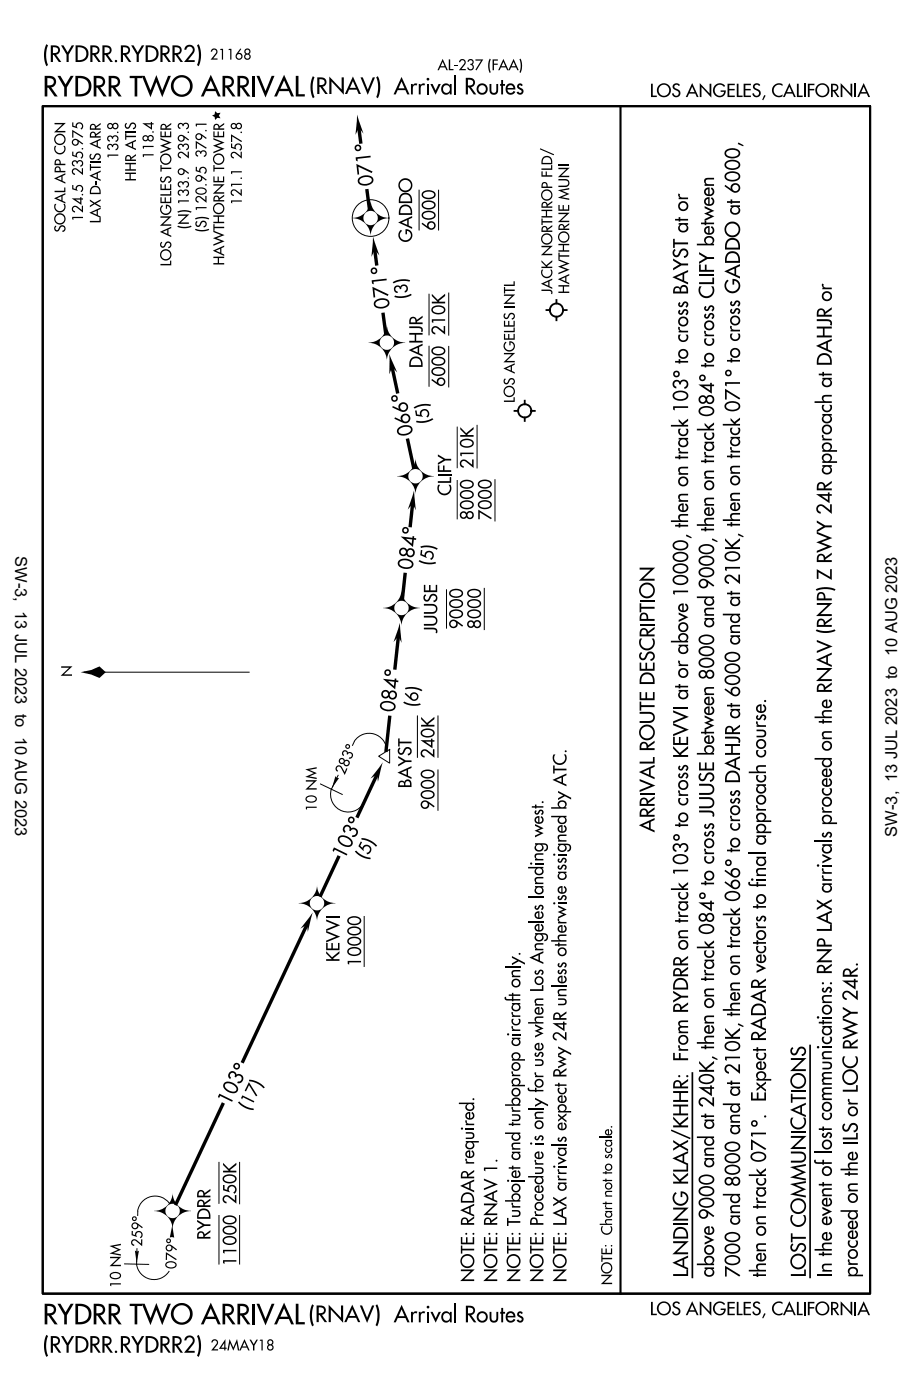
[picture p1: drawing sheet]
<svg xmlns="http://www.w3.org/2000/svg" width="137mm" height="210mm" viewBox="0 0 137 210" stroke-linecap="round" stroke-linejoin="round" font-family="sans-serif">
<g fill="#000">
<path d="M50.2 116.2l.2 .2 .3 .1-1 1.5zM20.2 187.2l.3 .1 .3-.1-.3 1.9zM25.8 183.4l.3 1.8h-.4h-.3z"/>
<path d="M6.9 6.6l.3 .2a3.9 3.9 0 0 0 0 2.9l-.3 .2a3.9 3.9 0 0 1 0-3.3z" fill-rule="evenodd"/>
<path d="M8.2 18.4h1.7l-1.3 1.2h1.2v.2h-1.7l1.2-1.2h-1.1z" fill-rule="evenodd"/>
<path d="M10.8 18.3h.2v.5l.3 .1a.58 .58 0 0 1 .9-.5 .58 .58 0 0 1 0 1l-.2-.2a.4 .4 0 0 0 .2-.6 .4 .4 0 0 0-.6 0 .4 .4 0 0 0 0 .6l-.8-.2z" fill-rule="evenodd"/>
<path d="M13.6 18.6l-.1 .3-.1 .5h1.7v-.2h-.7l.7-.6v-.2l-.7 .5a.46 .46 0 0 0-.8-.3zM13.7 18.8a.33 .33 0 0 1 .4 0 .33 .33 0 0 1 .1 .4h-.6z" fill-rule="evenodd"/>
<path d="M16.2 18.5a.46 .46 0 0 0 0 .7 .46 .46 0 0 0 .7-.1 .47 .47 0 0 0 .7 .1 .47 .47 0 0 0 0-.7 .47 .47 0 0 0-.7 .1l-.3-.2zM16.2 18.9a.3 .3 0 0 1 .6 0 .3 .3 0 0 1-.6 0zM17 18.9a.31 .31 0 0 1 .6 0 .31 .31 0 0 1-.6 0z" fill-rule="evenodd"/>
<path d="M18.8 18.5l.1-.1 .1 .1a.27 .27 0 0 0-.2 .4 .27 .27 0 0 0 .4 .2 .27 .27 0 0 0 .2-.4 .52 .52 0 0 1 .9-.2 .52 .52 0 0 1-.4 .9v-.2a.32 .32 0 0 0 .3-.4 .32 .32 0 0 0-.3-.3 .32 .32 0 0 0-.3 .3 .46 .46 0 0 1-.7 .4 .46 .46 0 0 1-.1-.7z" fill-rule="evenodd"/>
<path d="M21.3 18.4l1.5 1v-.8h.2v-.2h-.2v-.1h-.2v.1zM21.9 18.6h.7v.5z" fill-rule="evenodd"/>
<path d="M24.2 18.6l-.2 .3v.5h1.6v-.2h-.7l.7-.6v-.2l-.7 .5a.46 .46 0 0 0-.7-.3zM24.3 18.8a.33 .33 0 0 1 .4 0 .33 .33 0 0 1 .1 .4h-.6z" fill-rule="evenodd"/>
<path d="M26.7 18.5l.5-.1a.3 .3 0 0 0 .5 0 .5 .5 0 0 1 .6 .4 .5 .5 0 0 1-.4 .6v-.2a.32 .32 0 0 0 .2-.4 .32 .32 0 0 0-.3-.3 .32 .32 0 0 0-.3 .4h-.2a.28 .28 0 0 0-.2-.3 .28 .28 0 0 0-.3 .2 .28 .28 0 0 0 .2 .3v.2a.48 .48 0 0 1-.3-.8z" fill-rule="evenodd"/>
<path d="M29.3 18.5h1.6v.2h-1.4v.3l-.2-.1z" fill-rule="evenodd"/>
<path d="M29.5 6.8l.2-.2a3.9 3.9 0 0 1 0 3.3l-.2-.2a3.9 3.9 0 0 0 0-2.9z" fill-rule="evenodd"/>
<path d="M32.2 16.6l.3 .3h.5l-.2 .4 .2 .4-.5-.1-.3 .4-.1-.5-.4-.2 .4-.2z" fill-rule="evenodd"/>
<path d="M31.6 11.2l-1.5 3.2h.4l.3-.8h1.5l.3 .8h.4zM31.6 12l.5 1.3h-1.1z" fill-rule="evenodd"/>
<path d="M32.1 18.6l-.2 .3v.5h1.7v-.2h-.7l.7-.6v-.2l-.8 .5a.46 .46 0 0 0-.7-.3zM32.2 18.8a.33 .33 0 0 1 .4 0 .33 .33 0 0 1 .1 .4h-.6z" fill-rule="evenodd"/>
<path d="M34.6 18.5a.47 .47 0 0 0 .1 .7 .47 .47 0 0 0 .7-.1 .47 .47 0 0 0 .7 .1 .47 .47 0 0 0 0-.7 .47 .47 0 0 0-.7 .1l-.4-.2zM34.7 18.9a.3 .3 0 0 1 .6 0 .3 .3 0 0 1-.6 0zM35.4 18.9a.35 .35 0 0 1 .7 0 .35 .35 0 0 1-.7 0z" fill-rule="evenodd"/>
<path d="M42.5 11.2l-1.5 3.2h.4l.4-.8h1.4l.4 .8h.4zM42.5 12l.6 1.3h-1.1z" fill-rule="evenodd"/>
<path d="M49.3 11.5l1.8 1.9v-1.8h.4v2.6l-1.9-2v1.9h-.3z" fill-rule="evenodd"/>
<path d="M52.8 11.5l-1.2 2.6h.4l.2-.7h1.2l.3 .7h.3zM52.8 12.1l.5 1.1h-.9z" fill-rule="evenodd"/>
<path d="M53.4 17.2l1 2.8-.5-.6h-.3l-.4 .8z" fill-rule="evenodd"/>
<path d="M56.3 11.6l.3-.2a3.9 3.9 0 0 1 0 3.3l-.3-.2a3.9 3.9 0 0 0 0-2.9z" fill-rule="evenodd"/>
<path d="M66.3 8.8l-.8 1.7h.2l.2-.4h.7l.2 .4h.2zM66.3 9.3l.2 .6h-.5z" fill-rule="evenodd"/>
<path d="M67.2 8.9h.2v1.4h.5v.2h-.7z" fill-rule="evenodd"/>
<path d="M68 9.7h.5v.2h-.5z" fill-rule="evenodd"/>
<path d="M68.9 9a.51 .51 0 0 1 .7 0 .51 .51 0 0 1 0 .7l-.5 .6h.6v.2h-1l.7-.9a.33 .33 0 0 0 0-.5 .33 .33 0 0 0-.5 .2h-.2z" fill-rule="evenodd"/>
<path d="M70.1 8.9a.46 .46 0 0 1 .7 .1 .46 .46 0 0 1-.1 .6 .5 .5 0 0 1 0 .9 .5 .5 0 0 1-.8-.4h.2a.32 .32 0 0 0 .4 .3 .32 .32 0 0 0 .3-.4 .32 .32 0 0 0-.4-.3v-.1a.28 .28 0 0 0 .3-.3 .28 .28 0 0 0-.2-.3 .28 .28 0 0 0-.3 .2h-.2z" fill-rule="evenodd"/>
<path d="M71.2 8.9h1.1l-1 1.6-.1-.1 .8-1.3h-.8z" fill-rule="evenodd"/>
<path d="M73.3 8.8l.2 .1a2.54 2.54 0 0 0 0 1.9l-.2 .1a2.6 2.6 0 0 1 0-2.1z" fill-rule="evenodd"/>
<path d="M73.7 8.9h.8v.2h-.6v.4h.6v.2h-.6v.8h-.2z" fill-rule="evenodd"/>
<path d="M75.3 8.8l-.7 1.7h.2l.2-.4h.7l.2 .4h.2zM75.3 9.3l.3 .6h-.5z" fill-rule="evenodd"/>
<path d="M76.9 8.8l-.8 1.7h.2l.2-.4h.7l.2 .4h.2zM76.9 9.3l.3 .6h-.6z" fill-rule="evenodd"/>
<path d="M77.7 8.9l.2-.1a2.57 2.57 0 0 1 0 2.1l-.2-.1a2.54 2.54 0 0 0 0-1.9z" fill-rule="evenodd"/>
<path d="M103.6 12.4l-1 2.1h.3l.2-.5h1l.2 .5h.3zM103.6 13l.4 .8h-.8z" fill-rule="evenodd"/>
<path d="M104.7 12.4l1.5 1.6v-1.5h.3v2.1l-1.5-1.6v1.5h-.3z" fill-rule="evenodd"/>
<path d="M118.1 12.4l-.9 2.1h.3l.2-.5h.9l.2 .5h.3zM118.1 13l.4 .8h-.7z" fill-rule="evenodd"/>
<path d="M125.8 12.4l1.5 1.6v-1.5h.3v2.1l-1.5-1.6v1.5h-.3z" fill-rule="evenodd"/>
<path d="M129.3 12.4l-1 2.1h.3l.2-.5h.9l.3 .5h.2zM129.3 13l.3 .8h-.7z" fill-rule="evenodd"/>
<path d="M8.1 29.7l1.7 .8v-.3l-.4-.1v-.8l.4-.2v-.2zM8.5 29.7l.7-.3v.6z" fill-rule="evenodd"/>
<path d="M8.1 26.7l1.7 .8v-.2l-.4-.2v-.8l.4-.2v-.2zM8.5 26.7l.7-.3v.6z" fill-rule="evenodd"/>
<path d="M10.7 29.7l1.5 1v-.8h.2v-.2h-.2v-.2h-.2v.2zM11.3 29.9h.7v.4z" fill-rule="evenodd"/>
<path d="M13.4 31.8l1.7 .8v-.2l-.5-.2v-.7l.5-.2v-.2zM13.8 31.8l.7-.2v.5z" fill-rule="evenodd"/>
<path d="M13.4 26.3l1.7 .8v-.2l-.5-.2v-.8l.5-.2v-.2zM13.8 26.3l.7-.3v.6z" fill-rule="evenodd"/>
<path d="M13.4 21.5l1.7 .8v-.2l-.5-.2v-.8l.5-.1v-.3zM13.8 21.5l.7-.3v.6z" fill-rule="evenodd"/>
<path d="M18.6 21.7l1.7 .8v-.2l-.4-.2v-.8l.4-.2v-.2zM19.1 21.7l.6-.3v.6z" fill-rule="evenodd"/>
<path d="M23.9 34.7l1.7 .8v-.2l-.4-.2v-.8l.4-.2v-.2zM24.4 34.7l.6-.3v.6z" fill-rule="evenodd"/>
<path d="M24 32.4h1.7l-1.3 1.2h1.2v.2h-1.7l1.3-1.2h-1.2z" fill-rule="evenodd"/>
<path d="M26.7 33.8a2.55 2.55 0 0 0 1.9 0l.1 .1a2.57 2.57 0 0 1-2.2 0z" fill-rule="evenodd"/>
<path d="M26.5 31.7a2.57 2.57 0 0 1 2.2 0l-.1 .1a2.59 2.59 0 0 0-1.9 0z" fill-rule="evenodd"/>
<path d="M26.7 32.1h1.6l-1.2 1.2h1.2v.2h-1.7l1.2-1.2h-1.1z" fill-rule="evenodd"/>
<path d="M29.3 34.2a2.54 2.54 0 0 0 1.9 0l.1 .2a2.57 2.57 0 0 1-2.1 0z" fill-rule="evenodd"/>
<path d="M29.2 32.7a2.57 2.57 0 0 1 2.1 0l-.1 .2a2.54 2.54 0 0 0-1.9 0z" fill-rule="evenodd"/>
<path d="M31.9 37.5l1.7 .8v-.2l-.5-.2v-.7l.5-.2v-.3zM32.3 37.5l.7-.3v.6z" fill-rule="evenodd"/>
<path d="M31.9 27.6h1.7l-1.3 1.2h1.3v.2h-1.7l1.2-1.2h-1.2z" fill-rule="evenodd"/>
<path d="M52.7 32.6a2.73 2.73 0 0 0 2.8-2.7 3.3 3.3 0 0 0 .7 2 1.11 1.11 0 0 0-1.5 0 1.11 1.11 0 0 0 0 1.5 3.2 3.2 0 0 0-2-.8z" fill-rule="evenodd"/>
<path d="M55.8 35.4l1 2.9-.5-.6h-.3l-.4 .7z" fill-rule="evenodd"/>
<path d="M54.7 33.4a1.15 1.15 0 0 0 1.5 0 1.15 1.15 0 0 0 .1-1.6 3.1 3.1 0 0 0 1.9 .9 2.73 2.73 0 0 0-2.7 2.7 2.72 2.72 0 0 0-.8-2z" fill-rule="evenodd"/>
<path d="M59.6 33.3l2.1 1v-.3l-.5-.2v-1l.5-.2v-.3zM60.1 33.3l.8-.4v.8z" fill-rule="evenodd"/>
<path d="M80.9 22.2l2 .9v.1l-2.1-.9z" fill-rule="evenodd"/>
<path d="M81 36.8h1.7l-1.3 1.2h1.3v.2h-1.7l1.2-1.2h-1.2z" fill-rule="evenodd"/>
<path d="M83.6 31.8h1.7l-1.3 1.2h1.2v.2h-1.7l1.3-1.2h-1.2z" fill-rule="evenodd"/>
<path d="M83.6 25.1h1.7l-1.3 1.2h1.2v.2h-1.7l1.3-1.2h-1.2z" fill-rule="evenodd"/>
<path d="M83.5 28.5l1.7-.4v.3l-1.1 .1 1.1 .5-1.1 .5 1.1 .2v.2l-1.7-.3 1.3-.6z" fill-rule="evenodd"/>
<path d="M101.6 29l.2 .1a.36 .36 0 0 0 .1 .4 .36 .36 0 0 0 .4 .1h.7v.2h-1.4v-.2h.2l-.3-.3z" fill-rule="evenodd"/>
<path d="M104.3 36.5v.2h2.6v-.2h-.3a.68 .68 0 0 0 .2-1 .68 .68 0 0 0-.9-.1 .62 .62 0 0 0-.5 .5 .62 .62 0 0 0 .3 .6zM105.7 36a.5 .5 0 0 1 1 0 .5 .5 0 0 1-1 0z" fill-rule="evenodd"/>
<path d="M110.5 21.3l.8 .4-.1 .2-.8-.3z" fill-rule="evenodd"/>
<path d="M55.2 51.3a2.73 2.73 0 0 0 2.7-2.8 2.87 2.87 0 0 0 .8 2 1.11 1.11 0 0 0-1.5 0 1.11 1.11 0 0 0 0 1.6h-.1a2.91 2.91 0 0 0-1.9-.8z" fill-rule="evenodd"/>
<path d="M58.7 50.5a3.3 3.3 0 0 0 2 .8 2.7 2.7 0 0 0-2.8 2.7 3.4 3.4 0 0 0-.8-1.9 1.11 1.11 0 0 0 1.6-.1 1.11 1.11 0 0 0 0-1.5z" fill-rule="evenodd"/>
<path d="M58.3 53l1.2 2.7-.6-.5-.3 .1-.3 .7z" fill-rule="evenodd"/>
<path d="M61.2 52.4l2.1 1v-.3l-.6-.2v-1l.6-.2v-.3zM61.7 52.4l.8-.4v.8z" fill-rule="evenodd"/>
<path d="M75.4 42.6h1.5v-.5h.1v.7h-1.6z" fill-rule="evenodd"/>
<path d="M75.3 55.2l1.7 .7v-.2l-.4-.2v-.7l.4-.2v-.2zM75.8 55.2l.6-.3v.5z" fill-rule="evenodd"/>
<path d="M75.4 52.8h1.7l-1.3 1.2h1.2v.2h-1.7l1.3-1.2h-1.2z" fill-rule="evenodd"/>
<path d="M75.4 44.1h1.7l-1.3 1.2h1.2v.2h-1.7l1.3-1.2h-1.2z" fill-rule="evenodd"/>
<path d="M81 42.5l1.7 .8v-.3l-.5-.2v-.7l.5-.2v-.2zM81.4 42.5l.7-.3v.6z" fill-rule="evenodd"/>
<path d="M83.5 41.8l1.7 .8v-.2l-.4-.2v-.8l.4-.2v-.2zM83.9 41.8l.7-.3v.6z" fill-rule="evenodd"/>
<path d="M100.6 41.5l2.4 1.1v-.3l-.6-.3v-1l.6-.3v-.3zM101.2 41.5l1-.4v.8z" fill-rule="evenodd"/>
<path d="M108.4 40.6l2.4 1.1v-.3l-.6-.3v-1l.6-.3v-.3zM109 40.6l.9-.4v.8z" fill-rule="evenodd"/>
<path d="M123.1 42.4l.2 .2a.36 .36 0 0 0 .1 .4 .36 .36 0 0 0 .4 0h.7v.3h-1.4v-.3h.2l-.3-.2z" fill-rule="evenodd"/>
<path d="M122.1 51.8l2.4 1.1v-.3l-.6-.3v-1l.6-.3v-.3zM122.8 51.8l.9-.4v.8z" fill-rule="evenodd"/>
<path d="M59.4 71.3a2.73 2.73 0 0 0 2.8-2.8 2.91 2.91 0 0 0 .8 2 1.11 1.11 0 0 0-1.6 0 1.11 1.11 0 0 0 0 1.6 2.94 2.94 0 0 0-2-.8z" fill-rule="evenodd"/>
<path d="M61.4 72a1.12 1.12 0 0 0 1.6 0 1.12 1.12 0 0 0 0-1.5 3.2 3.2 0 0 0 1.9 .8 2.71 2.71 0 0 0-2.7 2.7 3.4 3.4 0 0 0-.8-2z" fill-rule="evenodd"/>
<path d="M62 73.4l.2 3-.3-.7-.3-.1-.6 .7z" fill-rule="evenodd"/>
<path d="M100.4 77.9h1.3a.52 .52 0 0 1-.2-.7 .52 .52 0 0 1 .6-.3h.9v.3h-.8a.38 .38 0 0 0-.4 .4 .38 .38 0 0 0 .5 .3h.7v.2h-2.6z" fill-rule="evenodd"/>
<path d="M100.4 63.6h1.7l-.5-.5v-.4l.5 .6 .9-.6v.3l-.7 .5 .1 .1h.6v.2h-2.6z" fill-rule="evenodd"/>
<path d="M104.3 78.5h1.3a.52 .52 0 0 1-.2-.7 .52 .52 0 0 1 .6-.3h.9v.3h-.9a.38 .38 0 0 0-.4 .4 .38 .38 0 0 0 .6 .3h.7v.2h-2.6z" fill-rule="evenodd"/>
<path d="M104.3 64.2h1.7l-.5-.6v-.3l.5 .6 .9-.7v.4l-.7 .5 .1 .1h.6v.2h-2.6z" fill-rule="evenodd"/>
<path d="M108.2 63.4h1.7l-.6-.5v-.3l.6 .6 .9-.7v.4l-.7 .5h.1h.6v.3h-2.6z" fill-rule="evenodd"/>
<path d="M108.2 77.7h1.3a.52 .52 0 0 1-.2-.6 .52 .52 0 0 1 .6-.3h.9v.2h-.9a.38 .38 0 0 0-.4 .5 .38 .38 0 0 0 .6 .2h.7v.3h-2.6z" fill-rule="evenodd"/>
<path d="M121.9 60.1h1.3a.52 .52 0 0 1-.2-.7 .52 .52 0 0 1 .6-.3h.9v.3h-.8a.38 .38 0 0 0-.4 .4 .38 .38 0 0 0 .5 .3h.7v.2h-2.6z" fill-rule="evenodd"/>
<path d="M57.3 91a2.73 2.73 0 0 0 2.8-2.7 2.89 2.89 0 0 0 .8 1.9 1.14 1.14 0 0 0-1.8 .5l-.1 .5 .3 .7a2.91 2.91 0 0 0-2-.9z" fill-rule="evenodd"/>
<path d="M60.9 90.2a3.2 3.2 0 0 0 1.9 .8 2.7 2.7 0 0 0-2.7 2.7 3.4 3.4 0 0 0-.8-1.9 1.11 1.11 0 0 0 1.6-.1 1.11 1.11 0 0 0 0-1.5z" fill-rule="evenodd"/>
<path d="M59.8 93.2l.3 3-.3-.7h-.4l-.5 .6z" fill-rule="evenodd"/>
<path d="M62.8 83.8a3.1 3.1 0 0 0 2.4 .3l.1 .2a3.2 3.2 0 0 1-2.7-.3z" fill-rule="evenodd"/>
<path d="M95.7 85h2.4l-1.8 1.6h1.7v.3h-2.4l1.8-1.6h-1.7z" fill-rule="evenodd"/>
<path d="M100.4 95.9v.3h2.6v-.3h-.2a.68 .68 0 0 0 .1-.9 .68 .68 0 0 0-.9-.2 .62 .62 0 0 0-.5 .5 .62 .62 0 0 0 .3 .6zM101.8 95.5a.5 .5 0 0 1 1 0 .5 .5 0 0 1-1 0z" fill-rule="evenodd"/>
<path d="M104.3 89.3v.2h1.4a.68 .68 0 0 0-.2 1 .68 .68 0 0 0 .9 .1 .62 .62 0 0 0 .5-.5 .62 .62 0 0 0-.3-.6h.3v-.2zM105.7 90a.5 .5 0 0 1 1 0 .5 .5 0 0 1-1 0z" fill-rule="evenodd"/>
<path d="M108.2 91.9v.2h1.4a.68 .68 0 0 0-.2 .9 .68 .68 0 0 0 .9 .2 .62 .62 0 0 0 .5-.5 .62 .62 0 0 0-.3-.6h.3v-.2zM109.6 92.5a.5 .5 0 0 1 1 0 .5 .5 0 0 1-1 0z" fill-rule="evenodd"/>
<path d="M122.3 94.2a3.5 3.5 0 0 0 2.6 0l.2 .2a3.5 3.5 0 0 1-3 0z" fill-rule="evenodd"/>
<path d="M122.1 88.2a3.5 3.5 0 0 1 3 0l-.2 .2a3.5 3.5 0 0 0-2.6 0z" fill-rule="evenodd"/>
<path d="M9.2 99.7h1.6l-1.2 1.2h1.2v.2h-1.7l1.2-1.2h-1.1z" fill-rule="evenodd"/>
<path d="M12.1 100.6l1.6-.3 1.2-.6 .9 .9-.9 .9-1.2-.5z" fill-rule="evenodd"/>
<path d="M45.8 116.8h1.7l-1.3 1.2h1.2v.2h-1.7l1.3-1.2h-1.2z" fill-rule="evenodd"/>
<path d="M45.7 115.2l1.7-.4v.2l-1.1 .2 1.1 .5-1.1 .5 1.1 .2v.2l-1.7-.3 1.3-.6z" fill-rule="evenodd"/>
<path d="M57.3 114.1l-.7 2.9-.1-.7-.3-.2-.8 .4z" fill-rule="evenodd"/>
<path d="M60.5 105a3.2 3.2 0 0 0 2.4 .3l.1 .2a3.2 3.2 0 0 1-2.7-.3z" fill-rule="evenodd"/>
<path d="M59.5 115.6l2.1 1v-.3l-.5-.2v-.9l.5-.3v-.2zM60 115.6l.9-.3v.7z" fill-rule="evenodd"/>
<path d="M62.9 110.8l1.8 1.2v-1h.3v-.2h-.3v-.2h-.2v.2zM63.7 111h.8v.6z" fill-rule="evenodd"/>
<path d="M95.6 115.6l2.4 1v-.3l-.6-.2v-1.1l.6-.2v-.3zM96.2 115.6l.9-.4v.8z" fill-rule="evenodd"/>
<path d="M104.3 112.7v.2h2.6v-.2h-.3a.69 .69 0 0 0 .2-.9 .69 .69 0 0 0-.9-.2 .62 .62 0 0 0-.5 .5 .62 .62 0 0 0 .3 .6zM105.7 112.2a.5 .5 0 0 1 1 0 .5 .5 0 0 1-1 0z" fill-rule="evenodd"/>
<path d="M108.4 114.3l2.4 1v-.3l-.6-.2v-1.1l.6-.2v-.3zM109 114.3l.9-.4v.8z" fill-rule="evenodd"/>
<path d="M112.1 115.5h1.3a.52 .52 0 0 1-.2-.7 .52 .52 0 0 1 .6-.3h.8v.3h-.8a.38 .38 0 0 0-.4 .4 .38 .38 0 0 0 .6 .3h.6v.2h-2.5z" fill-rule="evenodd"/>
<path d="M121.9 107.2h1.3a.52 .52 0 0 1-.2-.6 .52 .52 0 0 1 .6-.3h.9v.2h-.8a.38 .38 0 0 0-.4 .5 .38 .38 0 0 0 .5 .2h.7v.3h-2.6z" fill-rule="evenodd"/>
<path d="M121.9 113.5v.2h1.4a.68 .68 0 0 0-.2 .9 .68 .68 0 0 0 1 .2 .62 .62 0 0 0 .4-.5 .62 .62 0 0 0-.2-.6h.2v-.2zM123.3 114.1a.5 .5 0 0 1 1 0 .5 .5 0 0 1-1 0z" fill-rule="evenodd"/>
<path d="M44.7 135.2a2.73 2.73 0 0 0 2.7-2.8 2.87 2.87 0 0 0 .9 2 1.11 1.11 0 0 0-1.5-.1 1.11 1.11 0 0 0-.2 1.5v.2a2.91 2.91 0 0 0-1.9-.8z" fill-rule="evenodd"/>
<path d="M48.3 134.4a3.2 3.2 0 0 0 1.9 .8 2.7 2.7 0 0 0-2.8 2.7 3.4 3.4 0 0 0-.7-2 1.11 1.11 0 0 0 1.5 0 1.11 1.11 0 0 0 .1-1.5z" fill-rule="evenodd"/>
<path d="M46.8 136.6l-.7 2.9-.1-.8-.3-.1-.7 .4z" fill-rule="evenodd"/>
<path d="M79 129.8v.2h1.3a.6 .6 0 0 0-.2 .8 .6 .6 0 0 0 .8 .2 .55 .55 0 0 0 .5-.5 .55 .55 0 0 0-.3-.5h.2v-.2zM80.3 130.4a.44 .44 0 0 1 .8 0 .44 .44 0 0 1-.8 0z" fill-rule="evenodd"/>
<path d="M82.5 122.1v.2h1.2a.6 .6 0 0 0-.1 .9 .6 .6 0 0 0 .8 .1 .55 .55 0 0 0 .4-.4 .55 .55 0 0 0-.2-.6h.2v-.2zM83.7 122.7a.45 .45 0 0 1 .9 0 .45 .45 0 0 1-.9 0z" fill-rule="evenodd"/>
<path d="M82.5 120.8v.2h2.3v-.2h-.2a.61 .61 0 0 0 .1-.8 .61 .61 0 0 0-.8-.2 .55 .55 0 0 0-.4 .5 .55 .55 0 0 0 .2 .5zM83.7 120.4a.45 .45 0 0 1 .9 0 .45 .45 0 0 1-.9 0z" fill-rule="evenodd"/>
<path d="M95.6 123.5l2.4 1.1v-.3l-.6-.3v-1l.6-.3v-.3zM96.2 123.5l.9-.4v.8z" fill-rule="evenodd"/>
<path d="M100.4 133h1.7l-.5-.6v-.3l.5 .6 .9-.7v.4l-.7 .5 .1 .1h.6v.2h-2.6z" fill-rule="evenodd"/>
<path d="M108.2 136.8h1.7l-.5-.6v-.3l.5 .6 .9-.7v.4l-.7 .5 .1 .1h.6v.2h-2.6z" fill-rule="evenodd"/>
<path d="M112.1 132h.2v.2l.2 .2h.7v-.4h.3v.4h1.1v.2h-1.1v.1h-.3v-.1h-.7a.41 .41 0 0 1-.4-.1 .41 .41 0 0 1 0-.5z" fill-rule="evenodd"/>
<path d="M75.6 149.2h.2a.22 .22 0 0 0 0 .3 .22 .22 0 0 0 .3 0h.5v-.3h.2v.3h1.1v.3h-1.1v.1h-.2v-.1h-.6a.36 .36 0 0 1-.4-.2 .36 .36 0 0 1 0-.4z" fill-rule="evenodd"/>
<path d="M79 153h1.2a.46 .46 0 0 1-.2-.6 .46 .46 0 0 1 .6-.3h.7v.3h-.7a.34 .34 0 0 0-.4 .4 .34 .34 0 0 0 .5 .2h.6v.2h-2.3z" fill-rule="evenodd"/>
<path d="M82.5 140.7h1.2a.46 .46 0 0 1-.2-.6 .46 .46 0 0 1 .5-.2h.8v.2h-.8a.34 .34 0 0 0-.3 .4 .34 .34 0 0 0 .5 .2h.6v.2h-2.3z" fill-rule="evenodd"/>
<path d="M104.3 156h1.3a.52 .52 0 0 1-.2-.7 .52 .52 0 0 1 .6-.3h.9v.3h-.9a.38 .38 0 0 0-.4 .4 .38 .38 0 0 0 .6 .3h.7v.2h-2.6z" fill-rule="evenodd"/>
<path d="M104.3 141.7h1.7l-.5-.5v-.4l.5 .6 .9-.7v.4l-.7 .5 .1 .1h.6v.2h-2.6z" fill-rule="evenodd"/>
<path d="M108.2 151h1.3a.52 .52 0 0 1-.2-.6 .52 .52 0 0 1 .6-.3h.9v.2h-.9a.38 .38 0 0 0-.4 .5 .38 .38 0 0 0 .6 .2h.7v.3h-2.6z" fill-rule="evenodd"/>
<path d="M118.5 156.8l.1-.1 .2 .3a.36 .36 0 0 0-.2 .6 .36 .36 0 0 0 .6-.2 .73 .73 0 0 1 .7-.8 .73 .73 0 0 1 .7 .7 .73 .73 0 0 1-.6 .8v-.3a.44 .44 0 0 0 .4-.4 .44 .44 0 0 0-.4-.5 .44 .44 0 0 0-.5 .4 .64 .64 0 0 1-.9 .6 .64 .64 0 0 1-.1-1.1z" fill-rule="evenodd"/>
<path d="M68.7 165v.3h1.2a.6 .6 0 0 0-.1 .8 .6 .6 0 0 0 .8 .2 .55 .55 0 0 0 .4-.5 .55 .55 0 0 0-.2-.5h.2v-.3zM69.9 165.7a.45 .45 0 0 1 .9 0 .45 .45 0 0 1-.9 0z" fill-rule="evenodd"/>
<path d="M72.3 179.1l2.1 .9v-.3l-.5-.2v-.9l.5-.2v-.3zM72.9 179.1l.8-.4v.7z" fill-rule="evenodd"/>
<path d="M75.6 179.6v.3h2.3v-.3h-.2a.61 .61 0 0 0 .1-.8 .61 .61 0 0 0-.8-.2 .55 .55 0 0 0-.4 .5 .55 .55 0 0 0 .2 .5zM76.8 179.2a.45 .45 0 0 1 .9 0 .45 .45 0 0 1-.9 0z" fill-rule="evenodd"/>
<path d="M75.6 169.5v.2h1.2a.6 .6 0 0 0-.1 .9 .6 .6 0 0 0 .8 .1 .55 .55 0 0 0 .4-.4 .55 .55 0 0 0-.2-.6h.2v-.2zM76.8 170.1a.45 .45 0 0 1 .9 0 .45 .45 0 0 1-.9 0z" fill-rule="evenodd"/>
<path d="M75.6 165.3v.2h2.3v-.2h-.2a.61 .61 0 0 0 .1-.8 .61 .61 0 0 0-.8-.2 .55 .55 0 0 0-.4 .4 .55 .55 0 0 0 .2 .6zM76.8 164.9a.45 .45 0 0 1 .9 0 .45 .45 0 0 1-.9 0z" fill-rule="evenodd"/>
<path d="M79 162.8h.2v.2l.2 .1h.7v-.3h.2v.3h1v.3h-1v.1h-.2v-.1h-.6a.38 .38 0 0 1-.4-.2 .38 .38 0 0 1-.1-.4z" fill-rule="evenodd"/>
<path d="M79 176v.2h1.3a.6 .6 0 0 0-.2 .9 .6 .6 0 0 0 .8 .1 .55 .55 0 0 0 .5-.4 .55 .55 0 0 0-.3-.6h.2v-.2zM80.3 176.6a.44 .44 0 0 1 .8 0 .44 .44 0 0 1-.8 0z" fill-rule="evenodd"/>
<path d="M89.8 170.2h1.8v.1h-1.8z" fill-rule="evenodd"/>
<path d="M100.5 169.1l2.9 1.2-.1 .2-2.9-1.2z" fill-rule="evenodd"/>
<path d="M104.3 170.1v.2h1.4a.68 .68 0 0 0-.2 1 .68 .68 0 0 0 .9 .2 .62 .62 0 0 0 .5-.5 .62 .62 0 0 0-.3-.7h.3v-.2zM105.7 170.8a.5 .5 0 0 1 1 0 .5 .5 0 0 1-1 0z" fill-rule="evenodd"/>
<path d="M108.2 165.2v.2h1.4a.68 .68 0 0 0-.2 .9 .68 .68 0 0 0 .9 .2 .62 .62 0 0 0 .5-.5 .62 .62 0 0 0-.3-.6h.3v-.2zM109.6 165.8a.5 .5 0 0 1 1 0 .5 .5 0 0 1-1 0z" fill-rule="evenodd"/>
<path d="M108.2 178.7v.2h1.4a.68 .68 0 0 0-.2 1 .68 .68 0 0 0 .9 .2 .62 .62 0 0 0 .5-.5 .62 .62 0 0 0-.3-.7h.3v-.2zM109.6 179.4a.5 .5 0 0 1 1 0 .5 .5 0 0 1-1 0z" fill-rule="evenodd"/>
<path d="M112.1 175.8h1.6l-.5-.6v-.3l.6 .6 .8-.7v.4l-.6 .5 .1 .1h.5v.2h-2.5z" fill-rule="evenodd"/>
<path d="M118.3 166.1l2.3 1.1v-.3l-.6-.3v-1l.6-.2v-.3zM118.9 166.1l.9-.4v.8z" fill-rule="evenodd"/>
<path d="M118.4 170h2.3l-1.8 1.7h1.7v.3h-2.3l1.7-1.7h-1.6z" fill-rule="evenodd"/>
<path d="M118.4 158.4h2.3l-1.8 1.6h1.7v.3h-2.3l1.7-1.6h-1.6z" fill-rule="evenodd"/>
<path d="M118.2 177.2l2.4-.4v.3l-1.5 .2 1.6 .7-1.6 .7 1.5 .3v.2l-2.4-.4 1.8-.8z" fill-rule="evenodd"/>
<path d="M118.2 174.7l2.4-.5v.3l-1.5 .3 1.6 .7-1.6 .6 1.5 .3v.3l-2.4-.5 1.8-.7z" fill-rule="evenodd"/>
<path d="M121.9 173.6h.2a.25 .25 0 0 0 .1 .3 .25 .25 0 0 0 .3 .1h.6v-.4h.2v.4h1.2v.2h-1.2v.1h-.2v-.1h-.7a.41 .41 0 0 1-.5-.1 .41 .41 0 0 1 0-.5z" fill-rule="evenodd"/>
<path d="M125.8 174.9h1.3a.52 .52 0 0 1-.2-.6 .52 .52 0 0 1 .6-.3h.9v.2h-.9a.38 .38 0 0 0-.3 .5 .38 .38 0 0 0 .5 .2h.7v.3h-2.6z" fill-rule="evenodd"/>
<path d="M6.9 199.8l.3 .2a3.9 3.9 0 0 0 0 2.9l-.3 .2a4 4 0 0 1 0-3.3z" fill-rule="evenodd"/>
<path d="M16.5 188.1h1.7l-1.3 1.2h1.2v.2h-1.7l1.3-1.2h-1.2z" fill-rule="evenodd"/>
<path d="M16.4 186.5l1.7-.3v.2l-1.1 .2 1.1 .5-1.1 .5 1.1 .1v.2l-1.7-.3 1.3-.5z" fill-rule="evenodd"/>
<path d="M23.1 181.2a2.73 2.73 0 0 0 2.7-2.7 2.89 2.89 0 0 0 .9 2 1.11 1.11 0 0 0-1.6 0 1.11 1.11 0 0 0 0 1.6h-.1a2.93 2.93 0 0 0-1.9-.9z" fill-rule="evenodd"/>
<path d="M25.1 182a1.11 1.11 0 0 0 1.5 0 1.11 1.11 0 0 0 0-1.6 3.2 3.2 0 0 0 2 .9 2.71 2.71 0 0 0-2.8 2.7 3.4 3.4 0 0 0-.7-2z" fill-rule="evenodd"/>
<path d="M29.5 200l.2-.2a4 4 0 0 1 0 3.3l-.2-.2a3.9 3.9 0 0 0 0-2.9z" fill-rule="evenodd"/>
<path d="M31.6 195l-1.5 3.2h.4l.3-.8h1.5l.3 .8h.4zM31.6 195.8l.5 1.3h-1.1z" fill-rule="evenodd"/>
<path d="M42.5 195l-1.5 3.2h.4l.4-.8h1.4l.4 .8h.4zM42.5 195.8l.6 1.3h-1.1z" fill-rule="evenodd"/>
<path d="M49.2 195.3l1.8 1.9v-1.8h.4v2.6l-1.9-2v1.9h-.3z" fill-rule="evenodd"/>
<path d="M52.7 195.3l-1.2 2.6h.4l.2-.7h1.2l.3 .7h.3zM52.7 196l.5 1h-.9z" fill-rule="evenodd"/>
<path d="M56.2 195.4l.3-.2a3.9 3.9 0 0 1 0 3.3l-.3-.2a3.9 3.9 0 0 0 0-2.9z" fill-rule="evenodd"/>
<path d="M72.4 190h2.1l-1.6 1.5h1.5v.2h-2.1l1.6-1.4h-1.5z" fill-rule="evenodd"/>
<path d="M72.4 180.1h2.1l-1.6 1.5h1.5v.3h-2.1l1.6-1.5h-1.5z" fill-rule="evenodd"/>
<path d="M89.8 183.2h.9l-.2-.4 .2-.3h.9v.2h-.6a.27 .27 0 0 0-.3 .3 .27 .27 0 0 0 .4 .2h.5v.1h-1.8z" fill-rule="evenodd"/>
<path d="M103.6 194.8l-1 2.1h.3l.2-.6h1l.2 .6h.3zM103.6 195.3l.4 .8h-.8z" fill-rule="evenodd"/>
<path d="M104.7 194.8l1.5 1.5v-1.4h.3v2l-1.5-1.5v1.5h-.3z" fill-rule="evenodd"/>
<path d="M104.3 189.1v.3h2.6v-.3h-.3a.69 .69 0 0 0 .2-.9 .69 .69 0 0 0-.9-.2 .62 .62 0 0 0-.5 .5 .62 .62 0 0 0 .3 .6zM105.7 188.7a.5 .5 0 0 1 1 0 .5 .5 0 0 1-1 0z" fill-rule="evenodd"/>
<path d="M112.1 190.1h1.3a.52 .52 0 0 1-.2-.7 .52 .52 0 0 1 .6-.3h.8v.3h-.8a.38 .38 0 0 0-.4 .4 .38 .38 0 0 0 .6 .3h.6v.2h-2.5z" fill-rule="evenodd"/>
<path d="M118.1 194.8l-.9 2.1h.3l.2-.6h.9l.2 .6h.3zM118.1 195.3l.4 .8h-.7z" fill-rule="evenodd"/>
<path d="M121.9 186.9h1.3a.52 .52 0 0 1-.2-.6 .52 .52 0 0 1 .6-.3h.9v.2h-.8a.38 .38 0 0 0-.4 .5 .38 .38 0 0 0 .5 .2h.7v.3h-2.6z" fill-rule="evenodd"/>
<path d="M125.8 194.8l1.5 1.5v-1.4h.3v2l-1.5-1.5v1.5h-.3z" fill-rule="evenodd"/>
<path d="M125.8 181.1v.3h1.4a.68 .68 0 0 0-.2 .9 .68 .68 0 0 0 .9 .2 .62 .62 0 0 0 .5-.5 .62 .62 0 0 0-.2-.6h.2v-.3zM127.2 181.8a.5 .5 0 0 1 1 0 .5 .5 0 0 1-1 0z" fill-rule="evenodd"/>
<path d="M129.3 194.8l-1 2.1h.3l.2-.6h.9l.3 .6h.2zM129.3 195.3l.3 .8h-.7z" fill-rule="evenodd"/>
<path d="M33.7 200.4l-.9 1.5h.8v.2h.1v-.2h.2v-.2h-.2zM33.6 201v.7h-.5z" fill-rule="evenodd"/>
<path d="M34.4 200.4l.5 1.3 .6-1.3 .3 1.7h-.2l-.2-1.1-.5 1.2-.5-1.2-.2 1.1h-.2z" fill-rule="evenodd"/>
<path d="M36.6 200.4l-.8 1.7h.2l.2-.4h.8l.2 .4h.2zM36.6 200.9l.3 .6h-.6z" fill-rule="evenodd"/>
</g>
<g fill="none" stroke="#000" stroke-width=".15">
<path d="M62.7 28.5v5.9M65.6 28.5v5.9M64.2 44v6.1M64.2 51.8v6M67.2 43.9v6.3M67.2 51.9v6M68.4 63.9v6.1M68.4 71.9v5.8M71.4 63.7v6.3M74.1 71.8v6.2M66.8 88.3v5.7M72.5 88.1v6.1"/>
<path d="M12.7 100.6h24.6M48 117.3l3.2 1.6M49.6 118.1a2.65 2.65 0 0 0 1.7 3.3 2.65 2.65 0 0 0 3.3-1.6M50.6 116l-1 2.1M53 110.9a2.64 2.64 0 0 1 3-1 2.64 2.64 0 0 1 1.9 2.5M56.7 113.2l1.6-1v2zM62.5 107.2v6.2M65.6 107.2v6.2M65.6 115.2v6.1M54.5 137.2v7.5M32.8 174v6.1M35.9 174v6.2"/>
<path d="M18.6 189.2l3.7 .1M20.4 189.2a2.65 2.65 0 0 0 2.1 2.3 2.65 2.65 0 0 0 2.8-1.2M20.5 186.9v2.3M25.3 180.1a2.65 2.65 0 0 0-2.7-1 2.65 2.65 0 0 0-2 2.2M32.8 181.9v7.3M35.9 181.9v7.3"/>
<circle cx="55.5" cy="32.6" r="2.74"/>
</g>
<path d="M112.1 127.7h2.5M121.9 125.9h2.6M121.2 156.5v34.7M103.6 160.6v30.6M121.9 172.4h2.6" fill="none" stroke="#000" stroke-width=".25"/>
<path d="M79 137.9h2.3M79 134.3h2.3M75.6 144.7h2.3M82.5 147.6h2.3M79 165.9h2.3M82.5 171.3h2.3" fill="none" stroke="#000" stroke-width=".22"/>
<g fill="none" stroke="#000" stroke-width=".28">
<path d="M68.2 11.3v2.8M78.5 60v.5M81.8 46.4h.5M83.3 44.9v.5M83.3 47.4v.5M84.3 46.4h.5M77 61.5h.6M78.5 62.5v.5M79.5 61.5h.5M68.2 195.1v2.8"/>
<circle cx="83.3" cy="46.4" r=".99"/>
<circle cx="78.5" cy="61.5" r=".99"/>
</g>
<g fill="none" stroke="#000" stroke-width=".51">
<path d="M53.7 19.3l.3 2M54.9 28.6l.4 2.6M56.1 37.6l.3 1.9M57.4 47.1l.3 2.7M58.7 55.2l.8 3.4M61 65.9l.9 4M61.7 75.6l-.3 3.1M59.6 95.5l-.5 4.5M60.6 86l-.3 3.4M56.3 116.1l-2.8 6.1M58.3 107.4l-.5 4.9M45.9 138.5l-9.5 20.4"/>
<path d="M50.6 128.3l-2.6 5.7M33.3 165.3l-6.9 14.9"/>
</g>
<path d="M6.4 15.9h123.8v177.7h-123.8zM92.9 15.9v177.7" fill="none" stroke="#000" stroke-width=".32"/>
<g fill="#fff">
<path d="M1.8 83.2h2.7z" fill-rule="evenodd"/>
<path d="M1.8 83.2h2.7v42h-2.7z" fill-rule="evenodd"/>
<path d="M132.1 125.2h2.7z" fill-rule="evenodd"/>
<path d="M132.3 83.2h2.5v42h-2.5z" fill-rule="evenodd"/>
</g>
<g font-size="3.1">
<text x="6.4" y="14.4">RYDRR TWO ARRIVAL</text>
<text x="6.4" y="198.2">RYDRR TWO ARRIVAL</text>
</g>
<g font-size="2.5">
<text x="6.4" y="9.3">(RYDRR.RYDRR2)</text>
<text x="46.3" y="14.1">(RNAV)Arrival Routes</text>
<text x="2.3" y="83.2" transform="rotate(90 2.3 83.2)">SW-3, 13 JUL 2023 to 10 AUG 2023</text>
<text x="134.3" y="125.2" transform="rotate(-90 134.3 125.2)">SW-3, 13 JUL 2023 to 10 AUG 2023</text>
<text x="46.2" y="197.9">(RNAV)Arrival Routes</text>
<text x="6.4" y="202.5">(RYDRR.RYDRR2)</text>
</g>
<g font-size="2.3">
<text x="55.6" y="24.3" transform="rotate(-96 55.6 24.3)">1 °</text>
<text x="55.8" y="26" transform="rotate(-96 55.8 26)">7</text>
<text x="55.9" y="27.7" transform="rotate(-96 55.9 27.7)">0</text>
<text x="58" y="42.7" transform="rotate(-96 58 42.7)">1 °</text>
<text x="58.2" y="44.4" transform="rotate(-96 58.2 44.4)">7</text>
<text x="58.3" y="46.1" transform="rotate(-96 58.3 46.1)">0</text>
<text x="61.2" y="61.6" transform="rotate(-101 61.2 61.6)">6 °</text>
<text x="61.5" y="63.3" transform="rotate(-101 61.5 63.3)">6</text>
<text x="61.9" y="65" transform="rotate(-101 61.9 65)">0</text>
<text x="61.9" y="83.6" transform="rotate(-83 61.9 83.6)">8</text>
<text x="62.1" y="81.9" transform="rotate(-83 62.1 81.9)">4 °</text>
<text x="61.7" y="85.4" transform="rotate(-83 61.7 85.4)">0</text>
<text x="59.1" y="106.7" transform="rotate(-83 59.1 106.7)">0</text>
<text x="59.3" y="104.9" transform="rotate(-83 59.3 104.9)">8</text>
<text x="59.5" y="103.2" transform="rotate(-83 59.5 103.2)">4 °</text>
<text x="53.1" y="125.6" transform="rotate(-64 53.1 125.6)">3 °</text>
<text x="98" y="124.6" transform="rotate(-90 98 124.6)">ARRIVAL ROUTE DESCRIPTION</text>
<text x="51.6" y="128.7" transform="rotate(-64 51.6 128.7)">1</text>
<text x="52.3" y="127.2" transform="rotate(-64 52.3 127.2)">0</text>
<text x="34.4" y="165.6" transform="rotate(-64 34.4 165.6)">1</text>
<text x="35.2" y="164" transform="rotate(-64 35.2 164)">0</text>
<text x="35.9" y="162.5" transform="rotate(-64 35.9 162.5)">3 °</text>
<text x="103" y="191.2" transform="rotate(-90 103 191.2)">LANDING KLAX/KHHR: From RYDRR on track 103° to cross KEVVI at or above 10000, then on track 103° to cross BAYST at or</text>
<text x="106.9" y="191.2" transform="rotate(-90 106.9 191.2)">above 9000 and at 240K, then on track 084° to cross JUUSE between 8000 and 9000, then on track 084° to cross CLIFY between</text>
<text x="110.8" y="191.2" transform="rotate(-90 110.8 191.2)">7000 and 8000 and at 210K, then on track 066° to cross DAHJR at 6000 and at 210K, then on track 071° to cross GADDO at 6000,</text>
<text x="114.6" y="191.2" transform="rotate(-90 114.6 191.2)">then on track 071°. Expect RADAR vectors to final approach course.</text>
<text x="120.6" y="191.2" transform="rotate(-90 120.6 191.2)">LOST COMMUNICATIONS</text>
<text x="124.5" y="191.2" transform="rotate(-90 124.5 191.2)">In the event of lost communications: RNP LAX arrivals proceed on the RNAV (RNP) Z RWY 24R approach at DAHJR or</text>
<text x="128.4" y="191.2" transform="rotate(-90 128.4 191.2)">proceed on the ILS or LOC RWY 24R.</text>
</g>
<g font-size="2">
<text x="97.3" y="14.5">LOS ANGELES, CALIFORNIA</text>
<text x="65.2" y="34.5" transform="rotate(-90 65.2 34.5)">6000</text>
<text x="61.7" y="36.3" transform="rotate(-90 61.7 36.3)">GADDO</text>
<text x="61.2" y="44.6" transform="rotate(-96 61.2 44.6)">(3 )</text>
<text x="66.6" y="50.3" transform="rotate(-90 66.6 50.3)">210K</text>
<text x="63.3" y="55.1" transform="rotate(-90 63.3 55.1)">DAHJR</text>
<text x="66.6" y="57.9" transform="rotate(-90 66.6 57.9)">6000</text>
<text x="64.4" y="63.3" transform="rotate(-99 64.4 63.3)">(5 )</text>
<text x="70.9" y="70.3" transform="rotate(-90 70.9 70.3)">210K</text>
<text x="67.5" y="74.2" transform="rotate(-90 67.5 74.2)">CLIFY</text>
<text x="70.9" y="77.9" transform="rotate(-90 70.9 77.9)">8000</text>
<text x="73.6" y="77.8" transform="rotate(-90 73.6 77.8)">7000</text>
<text x="64.7" y="84.7" transform="rotate(-83 64.7 84.7)">(5 )</text>
<text x="65.4" y="94.8" transform="rotate(-90 65.4 94.8)">JUUSE</text>
<text x="69.3" y="94.2" transform="rotate(-90 69.3 94.2)">9000</text>
<text x="72" y="94.2" transform="rotate(-90 72 94.2)">8000</text>
<text x="62.4" y="105.9" transform="rotate(-83 62.4 105.9)">(6 )</text>
<text x="65" y="113.6" transform="rotate(-90 65 113.6)">240K</text>
<text x="61.6" y="118" transform="rotate(-90 61.6 118)">BAYST</text>
<text x="65" y="121.2" transform="rotate(-90 65 121.2)">9000</text>
<text x="54.8" y="128.8" transform="rotate(-64 54.8 128.8)">(5 )</text>
<text x="50.8" y="144" transform="rotate(-90 50.8 144)">KEVVI</text>
<text x="54" y="144.7" transform="rotate(-90 54 144.7)">10000</text>
<text x="37.3" y="166.3" transform="rotate(-64 37.3 166.3)">(1</text>
<text x="38.4" y="164.2" transform="rotate(-64 38.4 164.2)">7 )</text>
<text x="31.5" y="185.6" transform="rotate(-90 31.5 185.6)">RYDRR</text>
<text x="35.4" y="180.4" transform="rotate(-90 35.4 180.4)">250K</text>
<text x="35.4" y="189.5" transform="rotate(-90 35.4 189.5)">11000</text>
<text x="71" y="191.9" transform="rotate(-90 71 191.9)">NOTE: RADAR required.</text>
<text x="74.4" y="191.9" transform="rotate(-90 74.4 191.9)">NOTE: RNAV 1.</text>
<text x="77.9" y="191.9" transform="rotate(-90 77.9 191.9)">NOTE: Turbojet and turboprop aircraft only.</text>
<text x="81.3" y="191.9" transform="rotate(-90 81.3 191.9)">NOTE: Procedure is only for use when Los Angeles landing west.</text>
<text x="84.8" y="191.9" transform="rotate(-90 84.8 191.9)">NOTE: LAX arrivals expect Rwy 24R unless otherwise assigned by ATC.</text>
<text x="97.3" y="196.9">LOS ANGELES, CALIFORNIA</text>
</g>
<g font-size="1.7">
<text x="31.4" y="8.9">21168</text>
<text x="17.7" y="23.9" transform="rotate(-90 17.7 23.9)">133.8</text>
<text x="23" y="23.8" transform="rotate(-90 23 23.8)">118.4</text>
<text x="20.3" y="27.2" transform="rotate(-90 20.3 27.2)">HHR ATIS</text>
<text x="9.8" y="34.8" transform="rotate(-90 9.8 34.8)">SOCAL APP CON</text>
<text x="12.4" y="33.2" transform="rotate(-90 12.4 33.2)">124.5 235.975</text>
<text x="15.1" y="33.4" transform="rotate(-90 15.1 33.4)">LAX D-ATIS ARR</text>
<text x="28.3" y="34.3" transform="rotate(-90 28.3 34.3)">(N) 133.9 239.3</text>
<text x="30.9" y="34.8" transform="rotate(-90 30.9 34.8)">(S) 120.95 379.1</text>
<text x="36.2" y="30.7" transform="rotate(-90 36.2 30.7)">121.1 257.8</text>
<text x="25.6" y="39.9" transform="rotate(-90 25.6 39.9)">LOS ANGELES TOWER</text>
<text x="33.6" y="39.7" transform="rotate(-90 33.6 39.7)">HAWTHORNE TOWER</text>
<text x="82.7" y="44" transform="rotate(-90 82.7 44)">JACK NORTHROP FLD/</text>
<text x="85.2" y="44" transform="rotate(-90 85.2 44)">HAWTHORNE MUNI</text>
<text x="77" y="60.3" transform="rotate(-90 77 60.3)">LOS ANGELES INTL</text>
<text x="52.5" y="113.8" transform="rotate(-67 52.5 113.8)">3 °</text>
<text x="51.6" y="116.1" transform="rotate(-67 51.6 116.1)">2</text>
<text x="52" y="114.9" transform="rotate(-67 52 114.9)">8</text>
<text x="47.4" y="121.5" transform="rotate(-90 47.4 121.5)">10 NM</text>
<text x="21.3" y="185.4" transform="rotate(-89 21.3 185.4)">5</text>
<text x="21.3" y="184.1" transform="rotate(-89 21.3 184.1)">9 °</text>
<text x="21.3" y="186.6" transform="rotate(-89 21.3 186.6)">2</text>
<text x="26.4" y="190" transform="rotate(-89 26.4 190)">0</text>
<text x="26.4" y="188.7" transform="rotate(-89 26.4 188.7)">7</text>
<text x="26.5" y="187.5" transform="rotate(-89 26.5 187.5)">9 °</text>
<text x="18.1" y="192.8" transform="rotate(-90 18.1 192.8)">10 NM</text>
<text x="91.6" y="192.4" transform="rotate(-90 91.6 192.4)">NOTE: Chart not to scale.</text>
<text x="31.5" y="202.1">24MAY18</text>
</g>
</svg>
